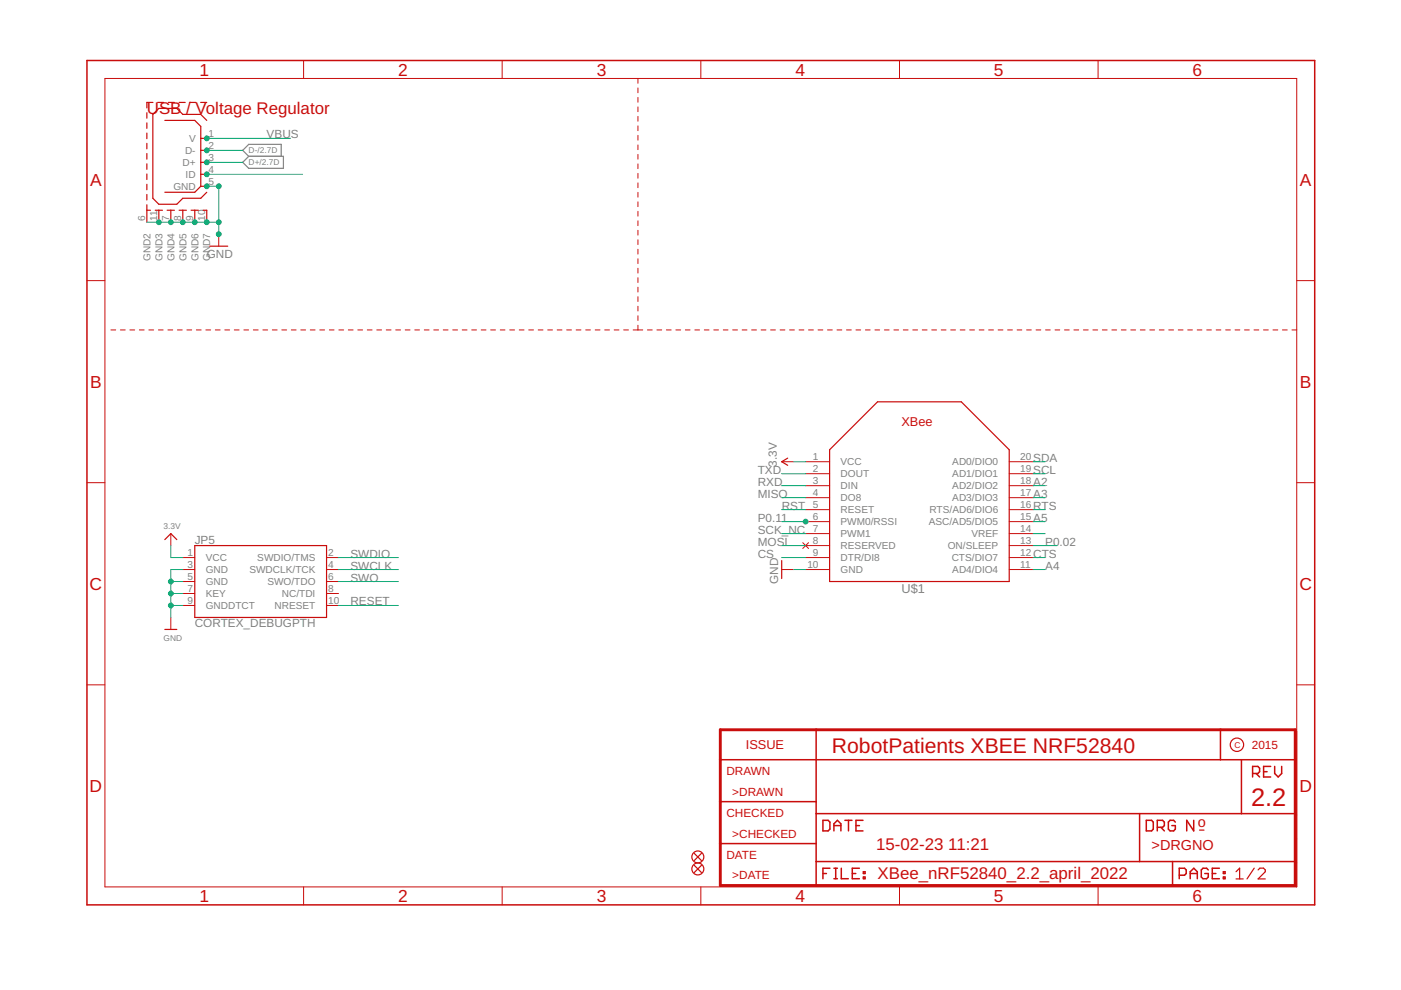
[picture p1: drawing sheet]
<svg xmlns="http://www.w3.org/2000/svg" width="297mm" height="210mm" viewBox="0 0 297 210" stroke-linecap="round" stroke-linejoin="round" font-family="sans-serif">
<path d="M51.5 34.4l1.2-1.3h7.4v2.6h-7.4zM52.7 33.1l-1.2-1.2 1.2-1.3h6.9v2.5" fill="none" stroke="#808080" stroke-width=".25"/>
<g fill="none" stroke="#c90d0c" stroke-width=".21">
<path d="M22.2 16.6h252.7v171.4h-252.7zM64.4 12.8v3.8M106.5 12.8v3.8M135.3 16.6v1.1M135.3 18.6v1.1M148.6 12.8v3.8M190.7 12.8v3.8M232.8 12.8v3.8M135.3 20.7v1M135.3 22.7v1M135.3 24.7v1M135.3 26.7v1"/>
<path d="M135.3 28.7v1M135.3 30.7v1M135.3 32.7v1M135.3 34.8v1M135.3 36.8v1M135.3 38.8v1M18.4 59.5h3.8M46.4 49.7v2.5M135.3 40.8v1M135.3 42.8v1M135.3 44.8v1M135.3 46.8v1"/>
<path d="M135.3 48.8v1M135.3 50.8v1.1M135.3 52.9v1M135.3 54.9v1M135.3 56.9v1M135.3 58.9v1M274.9 59.5h3.8M23.5 70h1M25.5 70h1M27.5 70h1.1M29.5 70h1.1M31.6 70h1"/>
<path d="M33.6 70h1M35.6 70h1M37.6 70h1M39.6 70h1M41.6 70h1.1M43.6 70h1.1M45.7 70h1M47.7 70h1M49.7 70h1M51.7 70h1M53.7 70h1M55.7 70h1"/>
<path d="M57.7 70h1.1M59.8 70h1M61.8 70h1M63.8 70h1M65.8 70h1M67.8 70h1M69.8 70h1M71.8 70h1.1M73.9 70h1M75.9 70h1M77.9 70h1M79.9 70h1"/>
<path d="M81.9 70h1M83.9 70h1M85.9 70h1M87.9 70h1M90 70h1M92 70h1M94 70h1M96 70h1M98 70h1M100 70h1M102 70h1M104 70h1.1"/>
<path d="M106.1 70h1M108.1 70h1M110.1 70h1M112.1 70h1M114.1 70h1M116.1 70h1M118.1 70h1M120.1 70h1.1M122.2 70h1M124.2 70h1M126.2 70h1M128.2 70h1"/>
<path d="M130.2 70h1M132.2 70h1M134.2 70h2.1M135.3 60.9v1M135.3 62.9v1M135.3 64.9v1M135.3 67v.9M135.3 69v1M137.3 70h1M139.3 70h1M141.3 70h1M143.3 70h1"/>
<path d="M145.3 70h1M147.3 70h1M149.3 70h1M151.3 70h1M153.4 70h.9M155.3 70h1.1M157.4 70h1M159.4 70h1M161.4 70h1M163.4 70h1M165.4 70h1M167.4 70h1"/>
<path d="M169.4 70h1M171.4 70h1M173.4 70h1.1M175.5 70h1M177.5 70h1M179.5 70h1M181.5 70h1M183.5 70h1M185.5 70h1M187.5 70h1M189.5 70h1M191.5 70h1"/>
<path d="M193.5 70h1M195.5 70h1.1M197.5 70h1.1M199.6 70h1M201.6 70h1M203.6 70h1M205.6 70h1M207.6 70h1M209.6 70h1M211.6 70h1M213.6 70h1.1M215.6 70h1"/>
<path d="M217.7 70h1M219.7 70h1M221.7 70h1M223.7 70h1M225.7 70h1M227.7 70h1M229.7 70h1M231.7 70h1M233.7 70h1M235.7 70h1M237.7 70h1.1M239.8 70h1"/>
<path d="M241.8 70h1M243.8 70h1M245.8 70h1M247.8 70h1M249.8 70h1M251.8 70h1M253.8 70h1M255.8 70h1M257.9 70h.9M259.9 70h1M261.9 70h1M263.9 70h1"/>
<path d="M265.9 70h1M267.9 70h1M269.9 70h1M271.9 70h1M273.9 70h1M165.7 97.9h2.6M170.8 97.9h5.1M214 97.9h5.1M18.4 102.3h3.8M36.2 113.1v2.6M38.8 118.2h2.5M69.2 118.2h2.6"/>
<path d="M170.2 115.1l1.2 1.2M170.8 100.4h5.1M170.8 103h5.1M170.8 105.5h5.1M170.8 108.1h5.1M170.8 110.6h5.1M170.8 113.1h5.1M170.8 115.7h5.1M170.8 118.2h5.1M171.4 115.1l-1.2 1.2M214 100.4h5.1M214 103h5.1"/>
<path d="M214 105.5h5.1M214 108.1h5.1M214 110.6h5.1M214 113.1h5.1M214 115.7h5.1M214 118.2h5.1M274.9 102.3h3.8M36.2 130.9v2.6M38.8 120.8h2.5M38.8 123.3h2.5M38.8 125.8h2.5M38.8 128.4h2.5"/>
<path d="M69.2 120.8h2.6M69.2 123.3h2.6M69.2 125.8h2.6M69.2 128.4h2.6M165.7 120.8h2.6M170.8 120.8h5.1M214 120.8h5.1M18.4 145.2h3.8M274.9 145.2h3.8M64.4 188v3.9M106.5 188v3.9M148.6 188v3.9"/>
<path d="M190.7 188v3.9M232.8 188v3.9"/>
</g>
<g fill="none" stroke="#c90d0c" stroke-width=".25">
<path d="M31.1 23.9v1.2M31.1 26.1v1.1M31.1 28.2v1.2M31.1 30.4v1.2M31.1 32.6v1.1M31.1 34.7v1.2M31.1 36.9v1.2M31.1 39.1v1.1M32.4 21.7h-1.3v1.2M33.4 21.7h1.3M34.9 25.5h6.4l1.3 1.3v12.7M35.7 21.7h1.3"/>
<path d="M38 21.7h1.3M40.3 21.7h1.3M42.5 21.7h1.3M42.6 31.9h1.2M42.6 34.4h1.2M42.6 37h1.2M42.6 39.5h1.2M42.6 29.3h1.2M42.6 39.5l-1.3 1.3h-6.4M43.8 25.5l-1.2-1.2h-3.8l-1.3-1.3h-3.8l-1.3 1.3v17.7l1.3 1.3h3.8l1.3-1.3h3.8l1.2-1.2M31.1 41.2v1.2M31.1 43.4v3.7"/>
<path d="M31.1 44.6h.8M32.9 44.6h1.5M33.7 44.6v2.5M35.4 44.6h1.6M36.2 44.6v2.5M38 44.6h1.5M38.8 44.6v2.5M40.5 44.6h1.6M41.3 44.6v2.5M43.1 44.6h.7v2.5M44.5 52.2h3.8M167 97.1l-1.3 .8 1.3 .8"/>
<path d="M186.1 85.2h17.7l10.2 10.2v27.9h-38.1v-27.9zM34.9 114.4l1.3-1.3 1.3 1.3M41.3 115.7h27.9v15.2h-27.9zM165.7 118.9v3.8M34.9 133.5h2.6M254.3 176h1M147.2 180.9l1.5 1.6M147.2 183.5l1.5 1.5M148.7 180.9l-1.5 1.6M148.7 183.5l-1.5 1.5M262.1 184.8l.7-.7v2.3M262.1 186.4h1.5"/>
<path d="M265.9 184.1l-1.5 2.3M266.7 184.4l.4-.3h.8l.4 .3v.4l-1.6 1.6h1.6"/>
<circle cx="262.3" cy="157.9" r="1.42"/>
<circle cx="148" cy="184.2" r="1.27"/>
<circle cx="148" cy="181.7" r="1.27"/>
</g>
<g fill="none" stroke="#c90d0c" stroke-width=".32">
<path d="M18.4 12.8h260.3v179.1h-260.3zM173 154.7v33M258.8 154.7v6.4M152.7 161.1h121.9M152.7 170h20.3M152.7 178.9h20.3M173 172.5h101.6M174.5 173.9h1.1l.4 .4v1.5l-.4 .4h-1.1zM176.8 175h1.5M176.8 176.2v-1.5l.7-.8 .8 .8v1.5M179.1 173.9h1.5M179.9 173.9v2.3"/>
<path d="M181.5 175h.7M183 173.9h-1.5v2.3h1.5M241.6 172.5v10.2M243 173.9h1.2l.3 .4v1.5l-.3 .4h-1.2zM245.4 175.4h1.1l.4-.4v-.7l-.4-.4h-1.1v2.3M246.1 175.4l.8 .8M249.2 174.3l-.4-.4h-.7l-.4 .4v1.5l.4 .4h.7l.4-.4v-.8h-.7M253.1 173.9v2.3l-1.5-2.3v2.3M263.2 161.1v11.4M265.6 164h1.1l.4-.4v-.7l-.4-.4h-1.1v2.2M266.3 164l.8 .7M267.9 163.6h.7"/>
<path d="M269.4 162.5h-1.5v2.2h1.5M270.3 162.5v1.5l.7 .7 .7-.7v-1.5M173 182.7h101.6M174.5 185.2h.7M176 184.1h-1.5v2.2M176.8 184.1h.7M176.8 186.3h.7M177.2 184.1v2.2M178.4 184.1v2.2h1.5M180.7 185.2h.7M182.2 184.1h-1.5v2.2h1.5M183 184.8h.4v.4h-.4z"/>
<path d="M183 185.9h.4v.4h-.4zM248.6 182.7v5M250 185.6h1.1l.4-.4v-.8l-.4-.3h-1.1v2.2M252.3 185.2h1.6M252.3 186.3v-1.5l.8-.7 .8 .7v1.5M256.2 184.4l-.4-.3h-.7l-.4 .3v1.5l.4 .4h.7l.4-.4v-.7h-.8M257 185.2h.8M258.5 184.1h-1.5v2.2h1.5M259.4 184.8h.3v.4h-.3zM259.4 185.9h.3v.4h-.3z"/>
</g>
<path d="M152.7 154.7h121.9v33h-121.9z" fill="none" stroke="#c90d0c" stroke-width=".61"/>
<g fill="none" stroke="#0dab76" stroke-width=".21">
<path d="M43.8 39.5h2.6v10.2M43.8 29.3h17.8M43.8 37h20.4M43.8 34.4h7.7M43.8 31.9h7.7M31.1 47.1h15.3M168.3 97.9h2.5M219.1 97.9h2.5M36.2 115.7v2.5h2.6M71.8 118.2h12.7M165.7 118.2h5.1M165.7 108.1h5.1"/>
<path d="M165.7 113.1h5.1M165.7 100.4h5.1M165.7 115.7h5.1M165.7 105.5h5.1M165.7 103h5.1M165.7 110.6h5.1M219.1 118.2h2.5M219.1 108.1h2.5M219.1 113.1h2.5M219.1 100.4h2.5M219.1 115.7h5M219.1 105.5h2.5"/>
<path d="M219.1 103h2.5M219.1 110.6h2.5M36.2 128.4h2.6M36.2 125.8h2.6M36.2 123.3h2.6M38.8 120.8h-2.6v10.1M71.8 120.8h12.7M71.8 128.4h12.7M71.8 123.3h12.7M168.3 120.8h2.5M219.1 120.8h2.5"/>
</g>
<g fill="#0dab76" stroke="#0dab76" stroke-width=".21">
<circle cx="46.4" cy="39.5" r=".51"/>
<circle cx="33.7" cy="47.1" r=".51"/>
<circle cx="36.2" cy="47.1" r=".51"/>
<circle cx="38.8" cy="47.1" r=".51"/>
<circle cx="41.3" cy="47.1" r=".51"/>
<circle cx="43.8" cy="47.1" r=".51"/>
<circle cx="43.8" cy="39.5" r=".51"/>
<circle cx="46.4" cy="47.1" r=".51"/>
<circle cx="46.4" cy="49.7" r=".51"/>
<circle cx="36.2" cy="128.4" r=".51"/>
<circle cx="36.2" cy="125.8" r=".51"/>
<circle cx="36.2" cy="123.3" r=".51"/>
<circle cx="170.8" cy="110.6" r=".51"/>
<circle cx="43.8" cy="29.3" r=".51"/>
<circle cx="43.8" cy="37" r=".51"/>
<circle cx="43.8" cy="34.4" r=".51"/>
<circle cx="43.8" cy="31.9" r=".51"/>
</g>
<text font-size="5.4" fill="#c90d0c" x="265.3" y="170.9">2.2</text>
<text font-size="4.5" fill="#c90d0c" x="176.4" y="159.6">RobotPatients XBEE NRF52840</text>
<g font-size="3.7" fill="#c90d0c">
<text x="42.3" y="16">1</text>
<text x="84.4" y="16">2</text>
<text x="126.5" y="16">3</text>
<text x="168.6" y="16">4</text>
<text x="210.7" y="16">5</text>
<text x="252.9" y="16">6</text>
<text x="19.1" y="39.4">A</text>
<text x="275.6" y="39.4">A</text>
<text x="19.1" y="82.2">B</text>
<text x="275.6" y="82.2">B</text>
<text x="19" y="125.1">C</text>
<text x="275.5" y="125.1">C</text>
<text x="19" y="167.9">D</text>
<text x="275.5" y="167.9">D</text>
<text x="42.3" y="191.2">1</text>
<text x="84.4" y="191.2">2</text>
<text x="126.5" y="191.2">3</text>
<text x="168.6" y="191.2">4</text>
<text x="210.7" y="191.2">5</text>
<text x="252.9" y="191.2">6</text>
</g>
<g font-size="3.6" fill="#c90d0c">
<text x="31.1" y="24.3">USB / Voltage Regulator</text>
<text x="185.7" y="180.1">15-02-23</text>
<text x="201.1" y="180.1">11:21</text>
<text x="186.1" y="186.5">XBee_nRF52840_2.2_april_2022</text>
</g>
<g font-size="3.1" fill="#c90d0c">
<text x="254" y="175.4">o</text>
<text x="244.2" y="180.1">&gt;DRGNO</text>
</g>
<g font-size="2.7" fill="#c90d0c">
<text x="191.1" y="90.3">XBee</text>
<text x="158.1" y="158.9">ISSUE</text>
</g>
<text font-size="2.7" fill="#808080" x="191.1" y="125.8">U$1</text>
<g font-size="2.5" fill="#808080">
<text x="56.5" y="29.3">VBUS</text>
<text x="43.8" y="54.7">GND</text>
<text x="160.7" y="100.4">TXD</text>
<text x="164.7" y="98.9" transform="rotate(-90 164.7 98.9)">3.3V</text>
<text x="219.1" y="97.9">SDA</text>
<text x="219.1" y="100.4">SCL</text>
<text x="160.7" y="105.5">MISO</text>
<text x="160.7" y="103">RXD</text>
<text x="219.1" y="103">A2</text>
<text x="219.1" y="105.5">A3</text>
<text x="160.7" y="110.6">P0.11</text>
<text x="160.7" y="113.1">SCK_NC</text>
<text x="165.7" y="108.1">RST</text>
<text x="219.1" y="108.1">RTS</text>
<text x="219.1" y="110.6">A5</text>
<text x="41.3" y="115.4">JP5</text>
<text x="74.3" y="118.2">SWDIO</text>
<text x="160.7" y="115.7">MOSI</text>
<text x="160.7" y="118.2">CS</text>
<text x="219.1" y="118.2">CTS</text>
<text x="221.6" y="115.7">P0.02</text>
<text x="74.3" y="120.8">SWCLK</text>
<text x="74.3" y="123.3">SWO</text>
<text x="165" y="123.8" transform="rotate(-90 165 123.8)">GND</text>
<text x="221.6" y="120.8">A4</text>
<text x="74.3" y="128.4">RESET</text>
<text x="41.3" y="132.9">CORTEX_DEBUGPTH</text>
</g>
<g font-size="2.5" fill="#c90d0c">
<text x="265.4" y="158.9">2015</text>
<text x="154" y="164.3">DRAWN</text>
<text x="154" y="173.1">CHECKED</text>
<text x="155.3" y="168.7">&gt;DRAWN</text>
<text x="155.3" y="177.6">&gt;CHECKED</text>
<text x="154" y="182">DATE</text>
<text x="155.3" y="186.5">&gt;DATE</text>
</g>
<g font-size="2.1" fill="#808080">
<text x="44.2" y="29">1</text>
<text x="38.7" y="35.2">D+</text>
<text x="39.2" y="32.6">D-</text>
<text x="40.1" y="30.1">V</text>
<text x="44.2" y="31.5">2</text>
<text x="44.2" y="34.1">3</text>
<text x="36.8" y="40.3">GND</text>
<text x="39.4" y="37.7">ID</text>
<text x="44.2" y="36.6">4</text>
<text x="44.2" y="39.1">5</text>
<text x="30.8" y="46.8" transform="rotate(-90 30.8 46.8)">6</text>
<text x="33.3" y="46.8" transform="rotate(-90 33.3 46.8)">11</text>
<text x="35.9" y="46.8" transform="rotate(-90 35.9 46.8)">7</text>
<text x="38.4" y="46.8" transform="rotate(-90 38.4 46.8)">8</text>
<text x="40.9" y="46.8" transform="rotate(-90 40.9 46.8)">9</text>
<text x="43.5" y="46.8" transform="rotate(-90 43.5 46.8)">10</text>
<text x="44.6" y="52.2" transform="rotate(-90 44.6 52.2)">D7</text>
<text x="31.9" y="55.4" transform="rotate(-90 31.9 55.4)">GND2</text>
<text x="34.4" y="55.4" transform="rotate(-90 34.4 55.4)">GND3</text>
<text x="37" y="55.4" transform="rotate(-90 37 55.4)">GND4</text>
<text x="39.5" y="55.4" transform="rotate(-90 39.5 55.4)">GND5</text>
<text x="42.1" y="55.4" transform="rotate(-90 42.1 55.4)">GND6</text>
<text x="44.6" y="55.4" transform="rotate(-90 44.6 55.4)">GN</text>
<text x="172.4" y="97.5">1</text>
<text x="172.4" y="100.1">2</text>
<text x="178.2" y="98.7">VCC</text>
<text x="178.2" y="101.2">DOUT</text>
<text x="201.9" y="101.2">AD1/DIO1</text>
<text x="201.9" y="98.7">AD0/DIO0</text>
<text x="216.3" y="100.1">19</text>
<text x="216.3" y="97.5">20</text>
<text x="172.4" y="102.6">3</text>
<text x="172.4" y="105.2">4</text>
<text x="172.4" y="107.7">5</text>
<text x="178.2" y="103.7">DIN</text>
<text x="178.2" y="106.3">DO8</text>
<text x="201.9" y="106.3">AD3/DIO3</text>
<text x="201.9" y="103.7">AD2/DIO2</text>
<text x="216.3" y="107.7">16</text>
<text x="216.3" y="105.2">17</text>
<text x="216.3" y="102.6">18</text>
<text x="172.4" y="110.2">6</text>
<text x="172.4" y="112.8">7</text>
<text x="178.2" y="108.8">RESET</text>
<text x="178.2" y="111.4">PWM0/RSSI</text>
<text x="178.2" y="113.9">PWM1</text>
<text x="196.9" y="111.4">ASC/AD5/DIO5</text>
<text x="197.1" y="108.8">RTS/AD6/DIO6</text>
<text x="206" y="113.9">VREF</text>
<text x="216.3" y="112.8">14</text>
<text x="216.3" y="110.2">15</text>
<text x="39.8" y="117.9">1</text>
<text x="43.6" y="119">VCC</text>
<text x="54.6" y="119">SWDIO/TMS</text>
<text x="69.6" y="117.9">2</text>
<text x="172.4" y="115.3">8</text>
<text x="172.4" y="117.9">9</text>
<text x="178.2" y="116.4">RESERVED</text>
<text x="178.2" y="119">DTR/DI8</text>
<text x="201" y="116.4">ON/SLEEP</text>
<text x="201.8" y="119">CTS/DIO7</text>
<text x="216.3" y="117.9">12</text>
<text x="216.3" y="115.3">13</text>
<text x="39.8" y="120.4">3</text>
<text x="39.8" y="122.9">5</text>
<text x="39.8" y="125.5">7</text>
<text x="43.6" y="121.5">GND</text>
<text x="43.6" y="124.1">GND</text>
<text x="52.9" y="121.5">SWDCLK/TCK</text>
<text x="56.7" y="124.1">SWO/TDO</text>
<text x="69.6" y="125.5">8</text>
<text x="69.6" y="122.9">6</text>
<text x="69.6" y="120.4">4</text>
<text x="171.2" y="120.4">10</text>
<text x="178.2" y="121.5">GND</text>
<text x="201.9" y="121.5">AD4/DIO4</text>
<text x="216.3" y="120.4">11</text>
<text x="39.8" y="128">9</text>
<text x="43.6" y="126.6">KEY</text>
<text x="43.6" y="129.1">GNDDTCT</text>
<text x="58.2" y="129.1">NRESET</text>
<text x="59.8" y="126.6">NC/TDI</text>
<text x="69.6" y="128">10</text>
</g>
<g font-size="1.8" fill="#808080">
<text x="52.7" y="35">D+/2.7D</text>
<text x="52.7" y="32.5">D-/2.7D</text>
<text x="34.7" y="112.1">3.3V</text>
<text x="34.7" y="136">GND</text>
</g>
<text font-size="1.8" fill="#c90d0c" x="261.8" y="158.5">C</text>
</svg>
